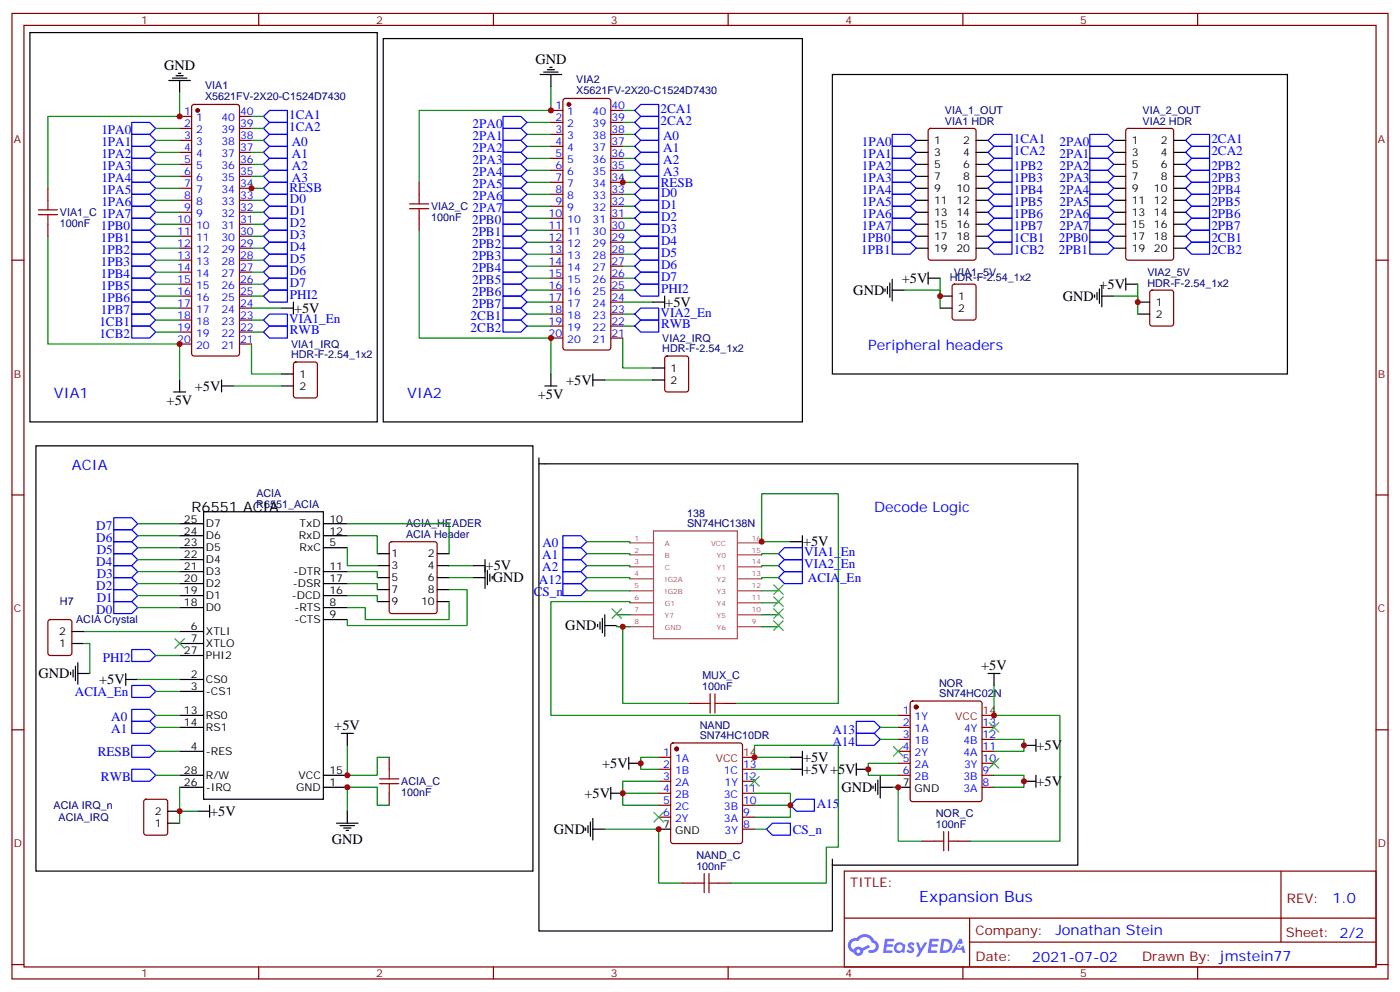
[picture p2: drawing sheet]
<svg xmlns="http://www.w3.org/2000/svg" width="412mm" height="292mm" viewBox="0 0 412 292" stroke-linecap="round" stroke-linejoin="round" font-family="sans-serif">
<g fill="none" stroke="#870000" stroke-width=".35">
<path d="M3.5 4h405.4v284.3h-405.4zM7.1 7.5h398.2v277.3h-398.2zM76.2 4v3.5M145.3 4v3.5M214.5 4v3.5M283.6 4v3.5M352.8 4v3.5M3.5 76.6h3.6M405.3 76.6h3.6M3.5 145.8h3.6M405.3 145.8h3.6M3.5 214.9h3.6"/>
<path d="M405.3 214.9h3.6M248.7 256.5h156.6v28.3h-156.6zM377.3 256.6v20.8M248.7 270.4h156.5M285.6 277.4h119.6M285.6 270.4v14.1M3.5 284.1h3.6M76.2 284.8v3.5M145.3 284.8v3.5M214.5 284.8v3.5M283.6 284.8v3.5M352.8 284.8v3.5"/>
<path d="M405.3 284.1h3.6"/>
</g>
<g fill="#5487ff">
<path d="M267.7 277.7a1.22 1.22 0 0 1 1.7 .3l-.4 .6a.47 .47 0 0 0-.3-.4 .47 .47 0 0 0-.5 .1l.1 .3a1.14 1.14 0 0 1 .8 1.7 1.14 1.14 0 0 1-1.9 0l-.2-.2 .5-.5 .7 .4a.29 .29 0 0 0 .3-.3 .29 .29 0 0 0-.2-.3 1.04 1.04 0 0 1-.6-1.7z"/>
<path d="M260.7 276.5h2.4l.3 .2-.2 .5h-1.8l-.1 .9h1.5l.3 .3-.3 .4h-1.6l-.2 1.1h1.7l.2 .4-.2 .3h-2.6z"/>
<path d="M273.8 276.5h2.4l.3 .2-.1 .5h-1.8l-.2 .9h1.6l.3 .3-.4 .4h-1.6l-.1 1.1h1.7l.2 .4-.2 .3h-2.6z"/>
<path d="M282.6 276.5h.7l.3 1.2-.6 .3a.69 .69 0 0 0-1 .3 .69 .69 0 0 0 .4 1 .69 .69 0 0 0 .9-.6l.5-.3 .6 2.2h-.8l-.2-.9h-1.8l-.5 .9h-.8z"/>
<path d="M269.8 277.6h.8l.6 1.8 1.1-1.8h.9l-2.6 4.1h-.8l.9-1.5z"/>
<path d="M277.4 276.5l-.6 4.1h1.3a2.11 2.11 0 0 0 2.5-2.1 2.11 2.11 0 0 0-2.5-2zM278.1 277.2a1.39 1.39 0 0 1 1.7 1.4 1.39 1.39 0 0 1-1.8 1.3h-.3z"/>
<path d="M263.7 278.1a1.54 1.54 0 0 0-.1 2.1 1.54 1.54 0 0 0 2.2 .2l.6 .2 .3-2.3-.2-.2-.4-.1a1.49 1.49 0 0 0-2.4 .1zM264 279.1a.94 .94 0 0 1 1.8 0 .94 .94 0 0 1-1.8 0z"/>
<path d="M250.4 276.8a2.18 2.18 0 0 0 1.1 3.8 1.44 1.44 0 0 0 1.6 .9 1.44 1.44 0 0 0 1.2-1.5l2-1-.5-.7-1.9 .9a1.47 1.47 0 0 0-2.4 .5 1.39 1.39 0 0 1-.7-2 1.39 1.39 0 0 1 2-.4 2.12 2.12 0 0 1 2.2-1.4 2.12 2.12 0 0 1 1.9 1.7 1.14 1.14 0 0 1 1.1 1.5 1.14 1.14 0 0 1-1.7 .7 .43 .43 0 0 0-.5 .3 .43 .43 0 0 0 .4 .5 1.98 1.98 0 0 0 2.5-1.2 1.98 1.98 0 0 0-1.2-2.5 3.1 3.1 0 0 0-5.3-.7l-.9 .1zM252.3 280.1a.55 .55 0 0 1 1.1 0 .55 .55 0 0 1-1.1 0z"/>
<circle cx="282.6" cy="278.6" r=".26"/>
</g>
<g fill="none" stroke="#870000" stroke-width=".35">
<path d="M52.9 34.3h3.5M52.9 37.8h3.5M56.7 31l.4-.2h12.7l.5 .2 .3 .5v72.6l-.3 .5-.5 .2h-12.7l-.4-.2-.3-.5v-72.6zM70.6 34.3h3.5M70.6 37.8h3.5M162.3 32.5h3.5M162.3 36.1h3.5M162.3 39.6h3.5M166 29.2l.5-.2h12.7l.5 .2 .2 .5v72.7l-.2 .5-.5 .2h-12.7l-.5-.3-.2-.4v-72.7zM179.9 32.5h3.5M179.9 36.1h3.5M179.9 39.6h3.5"/>
<path d="M273.6 38l.5-.2h12.7l.7 .4v37.7l-.4 .7h-13l-.6-.4-.1-37.7zM331.8 38l.5-.2h12.7l.7 .4v37.7l-.4 .7h-13l-.6-.4-.1-37.7zM14.1 55.5v3.5M52.9 41.3h3.5M52.9 44.9h3.5M52.9 48.4h3.5M52.9 51.9h3.5M52.9 55.5h3.5M52.9 59h3.5M70.6 41.3h3.5M70.6 44.9h3.5M70.6 48.4h3.5"/>
<path d="M70.6 51.9h3.5M70.6 55.5h3.5M70.6 59h3.5M123.5 53.7v3.5M162.3 43.1h3.5M162.3 46.6h3.5M162.3 50.2h3.5M162.3 53.7h3.5M162.3 57.2h3.5M179.9 43.1h3.5M179.9 46.6h3.5M179.9 50.2h3.5"/>
<path d="M179.9 53.7h3.5M179.9 57.2h3.5M14.1 66v3.6M52.9 62.5h3.5M52.9 66h3.5M52.9 69.6h3.5M52.9 73.1h3.5M52.9 76.6h3.5M70.6 62.5h3.5M70.6 66h3.5M70.6 69.6h3.5M70.6 73.1h3.5"/>
<path d="M70.6 76.6h3.5M123.5 64.3v3.5M162.3 60.7h3.5M162.3 64.3h3.5M162.3 67.8h3.5M162.3 71.3h3.5M162.3 74.9h3.5M162.3 78.4h3.5M179.9 60.7h3.5M179.9 64.3h3.5M179.9 67.8h3.5M179.9 71.3h3.5"/>
<path d="M179.9 74.9h3.5M179.9 78.4h3.5M52.9 80.2h3.5M52.9 83.7h3.5M52.9 87.2h3.5M52.9 90.7h3.5M52.9 94.3h3.5M52.9 97.8h3.5M70.6 80.2h3.5M70.6 83.7h3.5M70.6 87.2h3.5M70.6 90.7h3.5"/>
<path d="M70.6 94.3h3.5M70.6 97.8h3.5M162.3 81.9h3.5M162.3 85.4h3.5M162.3 89h3.5M162.3 92.5h3.5M162.3 96h3.5M162.3 99.6h3.5M179.9 81.9h3.5M179.9 85.4h3.5M179.9 89h3.5M179.9 92.5h3.5"/>
<path d="M179.9 96h3.5M179.9 99.6h3.5M280.7 83.9l.5-.2h5.6l.7 .4v9.5l-.4 .6-5.9 .1-.7-.5v-9.4zM338.9 85.6l.5-.2h5.6l.7 .5v9.4l-.4 .7h-5.9l-.7-.4v-9.5zM52.9 101.3h3.5M70.6 101.3h3.5M86.7 106.8l.4-.2h5.7l.6 .4 .1 9.5-.5 .6-5.9 .1-.6-.5-.1-9.4zM196 105.1l.5-.3h5.6l.7 .5v9.4l-.4 .7h-5.9l-.7-.4v-9.4zM114.9 159.7l.5-.2h12.7l.6 .5 .1 20-.5 .6-12.9 .1-.7-.5v-20zM14.3 182.7l.5-.2h5.7l.6 .4 .1 9.4-.5 .7h-5.9l-.6-.4-.1-9.4zM197.8 219l.5-.2h19.7l.5 .2 .2 .5v28.2l-.2 .5-.5 .2h-19.7l-.5-.2-.2-.5v-28.2zM202.8 207.2h3.6"/>
<path d="M213.4 207.2h3.6M264.6 210.7h3.5M264.6 214.2h3.5M264.6 217.7h3.5M268.3 206.7l.5-.3h19.8l.5 .3 .2 .5v28.2l-.3 .5-.4 .2h-19.8l-.5-.3-.2-.4v-28.2zM289.3 214.2h3.5M289.3 217.7h3.5M42.6 235.6l.4-.2h5.7l.6 .4 .1 9.5-.5 .6-5.9 .1-.6-.5-.1-9.4zM114.7 223v3.6M114.7 233.6v3.5M194 223h3.6M194 226.6h3.6"/>
<path d="M194 230.1h3.6M194 233.6h3.6M194 237.1h3.6M218.7 226.6h3.5M218.7 230.1h3.5M218.7 233.6h3.5M218.7 237.1h3.5M264.6 221.3h3.5M264.6 224.8h3.5M264.6 228.3h3.5M289.3 221.3h3.5M289.3 224.8h3.5"/>
<path d="M289.3 228.3h3.5M289.3 231.8h3.5M194 240.7h3.6M218.7 240.7h3.5M218.7 244.2h3.5M271.6 247.7h3.6M282.2 247.7h3.6M201.1 260.1h3.5M211.7 260.1h3.5"/>
</g>
<g fill="#870000" stroke="#870000" stroke-width=".35">
<circle cx="58.2" cy="32.5" r=".53"/>
<circle cx="167.6" cy="30.8" r=".53"/>
<circle cx="199.3" cy="220.6" r=".53"/>
<circle cx="269.9" cy="208.2" r=".53"/>
</g>
<g fill="none" stroke="#000" stroke-width=".35">
<path d="M8.8 9.6h102.3v114.6h-102.3zM112.9 11.4h123.5v112.8h-123.5zM161.9 19.8h.7M49.7 23.7h6.4M50.8 23h4.2M51.9 22.3h2.1M52.6 21.6h.7M52.9 23.7v3.5M159.1 21.9h6.4M160.2 21.2h4.2M161.2 20.5h2.1M162.3 21.9v3.6"/>
<path d="M245.2 21.9h134v88.2h-134zM269.9 41.3h3.5M269.9 44.9h3.5M269.9 48.4h3.5M269.9 51.9h3.5M269.9 55.5h3.5M269.9 59h3.5M287.5 41.3h3.5M287.5 44.9h3.5M287.5 48.4h3.5M287.5 51.9h3.5M287.5 55.5h3.5"/>
<path d="M287.5 59h3.5M328.1 41.3h3.5M328.1 44.9h3.5M328.1 48.4h3.5M328.1 51.9h3.5M328.1 55.5h3.5M328.1 59h3.5M345.7 41.3h3.5M345.7 44.9h3.5M345.7 48.4h3.5M345.7 51.9h3.5M345.7 55.5h3.5"/>
<path d="M345.7 59h3.5M269.9 62.5h3.5M269.9 66h3.5M269.9 69.6h3.5M269.9 73.1h3.5M287.5 62.5h3.5M287.5 66h3.5M287.5 69.6h3.5M287.5 73.1h3.5M328.1 62.5h3.5M328.1 66h3.5M328.1 69.6h3.5"/>
<path d="M328.1 73.1h3.5M345.7 62.5h3.5M345.7 66h3.5M345.7 69.6h3.5M345.7 73.1h3.5M82.9 90.7h3.5M86.4 89v3.5M192.3 89h3.5M195.8 87.2v3.5M260.7 85.1v.7M261.4 84.4v2.1M262.1 83.3v4.3"/>
<path d="M262.8 85.4h3.5M262.8 82.3v6.3M273.4 81.9h3.5M273.4 80.2v3.5M276.9 90.7h3.6M276.9 87.2h3.6M322.4 86.9v.7M323.1 86.1v2.2M323.8 85.1v4.2M324.6 87.2h3.5M324.6 84v6.4M331.6 83.7h3.5"/>
<path d="M331.6 81.9v3.5M335.1 89h3.6M335.1 92.5h3.6M51.2 115.4h3.5M52.9 111.9v3.5M65.3 113.7h3.5M65.3 111.9v3.5M82.9 110.1h3.5M82.9 113.7h3.5M160.5 113.7h3.5M162.3 110.1v3.6M174.6 111.9h3.6"/>
<path d="M174.6 110.1v3.6M192.3 111.9h3.5M192.3 108.4h3.5M10.6 131.3h146.4v125.2h-146.4zM158.7 136.6h158.8v118.2h-72.3M158.7 134.8v139.4h86.5v-21.2M52.9 154.2h7.1M52.9 157.8h7.1M60 150.7h35.2v84.7h-35.2zM95.2 154.2h7.1M95.2 157.8h7.1M232.8 159.5h3.6"/>
<path d="M236.4 157.8v3.5M52.9 161.3h7.1M52.9 178.9h7.1M52.9 168.3h7.1M52.9 175.4h7.1M52.9 171.9h7.1M52.9 164.8h7.1M95.2 161.3h7.1M95.2 178.9h7.1M95.2 168.3h7.1M95.2 175.4h7.1M95.2 171.9h7.1"/>
<path d="M111.1 163.1h3.6M111.1 166.6h3.6M111.1 170.1h3.6M111.1 173.6h3.6M111.1 177.2h3.6M128.8 163.1h3.5M128.8 166.6h3.5M128.8 170.1h3.5M128.8 173.6h3.5M128.8 177.2h3.5M139.3 166.6h3.6M139.3 170.1h3.6"/>
<path d="M142.9 164.8v8.5M143.6 168v4.2M144.3 169.1v2.1M145 169.8v.7M20.8 198v.7M21.2 186h3.5M21.2 189.5h3.5M21.5 197.3v2.1M22.2 196.2v4.2M22.9 198.3h3.6M22.9 195.2v6.3M37 198.3v3.6"/>
<path d="M52.9 186h7.1M52.9 189.5h7.1M52.9 193h7.1M95.2 182.5h7.1M176 183.9v.7M176.7 183.2v2.1M177.4 182.1v4.2M178.2 184.2h3.5M178.2 181v6.4M291 198.3h3.6M292.8 198.3v3.6M37 200.1h3.6"/>
<path d="M52.9 200.1h7.1M52.9 203.6h7.1M52.9 210.7h7.1M52.9 214.2h7.1M100.5 216h3.6M102.3 216v3.5M301.6 219.5h3.6M305.2 217.7v3.6M49.4 238.9h3.5M52.9 231.8h7.1M52.9 221.3h7.1M52.9 228.3h7.1"/>
<path d="M58.2 238.9h3.5M61.7 237.1v3.6M95.2 231.8h7.1M95.2 228.3h7.1M102.3 238.9v3.5M179.9 233.6h3.5M179.9 231.8v3.6M185.2 224.8h3.5M185.2 223v3.6M232.8 223h3.6M232.8 226.6h3.6M236.4 221.3v7"/>
<path d="M252.2 226.6h3.6M252.2 224.8v3.5M257.2 231.5v.7M257.9 230.8v2.1M258.6 229.7v4.3M259.3 231.8h3.5M259.3 228.7v6.3M264.6 231.8h3.5M301.6 230.1h3.6M305.2 228.3v3.5M49.4 242.4h3.5M99.1 242.4h6.4"/>
<path d="M100.2 243.1h4.2M101.2 243.8h2.2M102 244.5h.7M172.5 243.8v.7M173.2 243.1v2.2M173.9 242.1v4.2M174.6 241v6.4M174.6 244.2h3.6M194 244.2h3.6"/>
</g>
<g fill="none" stroke="#008700" stroke-width=".35">
<path d="M45.9 37.8h7M52.9 27.2v7.1h-38.8v21.2M74.1 37.8h3.5M74.1 34.3h3.5M155.2 39.6h7.1M155.2 36.1h7.1M162.3 25.5v7h-38.8v21.2M183.4 39.6h3.6M183.4 36.1h3.6M183.4 32.5h3.6M45.9 41.3h7M45.9 44.9h7"/>
<path d="M45.9 48.4h7M45.9 51.9h7M45.9 55.5h7M45.9 59h7M74.1 53.7v1.8h3.5M74.1 41.3h3.5M74.1 44.9h3.5M74.1 48.4h3.5M74.1 51.9h3.5M74.1 59h3.5M155.2 57.2h7.1M155.2 50.2h7.1"/>
<path d="M155.2 46.6h7.1M155.2 43.1h7.1M155.2 53.7h7.1M183.4 51.9v1.8h3.6M183.4 57.2h3.6M183.4 50.2h3.6M183.4 46.6h3.6M183.4 43.1h3.6M14.1 69.6v31.7h38.8v10.6M45.9 62.5h7M45.9 66h7M45.9 69.6h7"/>
<path d="M45.9 73.1h7M45.9 76.6h7M74.1 62.5h3.5M74.1 66h3.5M74.1 69.6h3.5M74.1 73.1h3.5M74.1 76.6h3.5M123.5 67.8v31.8h38.8v10.5M155.2 78.4h7.1M155.2 74.9h7.1M155.2 71.3h7.1M155.2 67.8h7.1"/>
<path d="M155.2 64.3h7.1M155.2 60.7h7.1M183.4 78.4h3.6M183.4 74.9h3.6M183.4 71.3h3.6M183.4 67.8h3.6M183.4 64.3h3.6M183.4 60.7h3.6M45.9 80.2h7M45.9 83.7h7M45.9 87.2h7M45.9 90.7h7"/>
<path d="M45.9 94.3h7M45.9 97.8h7M74.1 80.2h3.5M74.1 83.7h3.5M74.1 87.2h3.5M74.1 90.7h8.8M74.1 94.3h3.5M74.1 97.8h3.5M155.2 81.9h7.1M155.2 92.5h7.1M155.2 89h7.1M155.2 96h7.1"/>
<path d="M155.2 85.4h7.1M183.4 99.6v8.8h8.9M183.4 81.9h3.6M183.4 92.5h3.6M183.4 89h8.9M183.4 96h3.6M183.4 85.4h3.6M266.3 85.4h10.6v5.3M276.9 81.9v5.3M328.1 87.2h7v5.3M335.1 83.7v5.3M68.8 113.7h14.1"/>
<path d="M74.1 101.3v8.8h8.8M178.2 111.9h14.1M40.6 154.2h12.3M40.6 157.8h12.3M102.3 154.2h30v8.9M102.3 157.8h8.8v5.3M172.9 159.5h12.7v.4M224.4 159.5v-14.1h22.5v61.8h-29.9M232.8 159.5h-8.4v.4M40.6 161.3h12.3M40.6 164.8h12.3M40.6 168.3h12.3"/>
<path d="M40.6 171.9h12.3M40.6 175.4h12.3M40.6 178.9h12.3M102.3 161.3v5.3h8.8M102.3 168.3h8.8v1.8M102.3 171.9h8.8v1.7M102.3 175.4h8.8v1.8M132.3 177.2v5.3h-24.7v-3.6h-5.3M132.3 173.6h5.3v10.6h-35.3v-1.7M132.3 166.6h7M132.3 170.1h7M172.9 173.6v.4h12.7"/>
<path d="M172.9 170.1h12.7v.4M172.9 163.1h12.7v.3M172.9 166.6h12.7v.3M185.6 177.5v-.3h-23.3v33.5h102.3M229.3 173.6v.4h-4.9M229.3 177.2v.3h-4.9M229.3 163.1h-4.9v.3M229.3 166.6h-4.9v.3M229.3 170.1h-4.9v.4M24.7 189.5h1.8v8.8M24.7 186h28.2M45.9 193h7"/>
<path d="M181.7 184.2v.4h3.9M181.7 180.7v.3h3.9M183.4 184.6v22.6h19.4M229.3 180.7v.3h-4.9M229.3 184.2v.4h-4.9M40.6 200.1h12.3M45.9 203.6h7M45.9 210.7h7M45.9 214.2h7M102.3 219.5v8.8h8.8v-5.3h3.6M259.3 214.2h5.3M259.3 217.7h5.3"/>
<path d="M292.8 201.9v8.8h19.4v37h-26.4M292.8 217.7h8.8v3.6h-8.8M45.9 221.3h7M45.9 228.3h7M52.9 231.8v7.1M58.2 238.9h-5.3v3.5M114.7 237.1h-3.6v-5.3h-8.8v7.1M183.4 233.6v3.5h10.6M194 223h-5.3v3.6h5.3M194 230.1h-10.6v3.5h10.6M222.2 233.6h10.6v3.5h-10.6M222.2 226.6h10.6"/>
<path d="M232.8 223h-10.6v-3.5h24.7v30h-3.5v10.6h-28.2M232.8 237.1v3.6h-10.6M262.8 231.8h1.8v15.9h7M264.6 224.8h-8.8v3.5h8.8M292.8 228.3h8.8v3.5h-8.8M178.2 244.2h15.8v15.9h7.1M222.2 244.2h3.6"/>
</g>
<g fill="none" stroke="#a10000" stroke-width=".35">
<path d="M14.1 59v2.8M123.5 57.2v2.8M11.3 61.8h5.6M11.3 63.2h5.6M14.1 63.2v2.8M120.6 60h5.7M120.6 61.5h5.7M123.5 61.5v2.8M206.4 207.2h2.8M209.2 204.3v5.7M210.6 207.2h2.8M210.6 204.3v5.7"/>
<path d="M111.8 229.4h5.7M111.8 230.8h5.7M114.7 226.6v2.8M114.7 230.8v2.8M207.4 257.2v5.7M208.8 257.2v5.7M275.2 247.7h2.8M278 244.9v5.6M279.4 247.7h2.8M279.4 244.9v5.6M204.6 260.1h2.8M208.8 260.1h2.9"/>
</g>
<g fill="none" stroke="#00f" stroke-width=".35">
<path d="M38.8 36.1h5.3l1.8 1.7-1.8 1.8h-5.3zM38.8 39.6h5.3l1.8 1.7-1.8 1.8h-5.3zM77.6 34.3l1.8-1.8h5.3v3.6h-5.3zM77.6 37.8l1.8-1.7h5.3v3.5h-5.3zM79.4 39.6h5.3v3.5h-5.3l-1.8-1.8zM148.2 37.8h5.3l1.7 1.8-1.7 1.7h-5.3zM148.2 34.3h5.3l1.7 1.8-1.7 1.7h-5.3zM188.7 37.8h5.3v3.5h-5.3l-1.7-1.7zM188.7 34.3h5.3v3.5h-5.3l-1.7-1.7zM188.7 30.8h5.3v3.5h-5.3l-1.7-1.8zM262.8 39.6h5.3l1.8 1.7-1.8 1.8h-5.3zM321 39.6h5.3l1.8 1.7-1.8 1.8h-5.3z"/>
<path d="M38.8 43.1h5.3l1.8 1.8-1.8 1.7h-5.3zM38.8 46.6h5.3l1.8 1.8-1.8 1.8h-5.3zM38.8 50.2h5.3l1.8 1.7-1.8 1.8h-5.3zM38.8 53.7h5.3l1.8 1.8-1.8 1.7h-5.3zM38.8 57.2h5.3l1.8 1.8-1.8 1.7h-5.3zM77.6 55.5l1.8-1.8h5.3v3.5h-5.3zM77.6 59l1.8-1.8h5.3v3.5h-5.3zM79.4 43.1h5.3v3.5h-5.3l-1.8-1.7zM79.4 46.6h5.3v3.6h-5.3l-1.8-1.8zM79.4 50.2h5.3v3.5h-5.3l-1.8-1.8zM148.2 59h5.3l1.7 1.7-1.7 1.8h-5.3zM148.2 55.5h5.3l1.7 1.7-1.7 1.8h-5.3z"/>
<path d="M148.2 51.9h5.3l1.7 1.8-1.7 1.8h-5.3zM148.2 48.4h5.3l1.7 1.8-1.7 1.7h-5.3zM148.2 44.9h5.3l1.7 1.7-1.7 1.8h-5.3zM148.2 41.3h5.3l1.7 1.8-1.7 1.8h-5.3zM187 57.2l1.7-1.7h5.3v3.5h-5.3zM187 53.7l1.7-1.8h5.3v3.6h-5.3zM188.7 48.4h5.3v3.5h-5.3l-1.7-1.7zM188.7 44.9h5.3v3.5h-5.3l-1.7-1.8zM188.7 41.3h5.3v3.6h-5.3l-1.7-1.8zM262.8 57.2h5.3l1.8 1.8-1.8 1.7h-5.3zM262.8 53.7h5.3l1.8 1.8-1.8 1.7h-5.3zM262.8 50.2h5.3l1.8 1.7-1.8 1.8h-5.3z"/>
<path d="M262.8 46.6h5.3l1.8 1.8-1.8 1.8h-5.3zM262.8 43.1h5.3l1.8 1.8-1.8 1.7h-5.3zM291 59l1.8-1.8h5.3v3.5h-5.3zM291 51.9l1.8-1.7h5.3v3.5h-5.3zM291 44.9l1.8-1.8h5.3v3.5h-5.3zM291 41.3l1.8-1.7h5.3v3.5h-5.3zM292.8 53.7h5.3v3.5h-5.3l-1.8-1.7zM292.8 46.6h5.3v3.6h-5.3l-1.8-1.8zM321 43.1h5.3l1.8 1.8-1.8 1.7h-5.3zM321 46.6h5.3l1.8 1.8-1.8 1.8h-5.3zM321 50.2h5.3l1.8 1.7-1.8 1.8h-5.3zM321 53.7h5.3l1.8 1.8-1.8 1.7h-5.3z"/>
<path d="M321 57.2h5.3l1.8 1.8-1.8 1.7h-5.3zM349.2 48.4l1.8-1.8h5.3v3.6h-5.3zM349.2 55.5l1.8-1.8h5.3v3.5h-5.3zM349.2 44.9l1.8-1.8h5.3v3.5h-5.3zM349.2 41.3l1.8-1.7h5.3v3.5h-5.3zM351 50.2h5.3v3.5h-5.3l-1.8-1.8zM351 57.2h5.3v3.5h-5.3l-1.8-1.7zM38.8 60.7h5.3l1.8 1.8-1.8 1.8h-5.3zM38.8 64.3h5.3l1.8 1.7-1.8 1.8h-5.3zM38.8 67.8h5.3l1.8 1.8-1.8 1.7h-5.3zM38.8 71.3h5.3l1.8 1.8-1.8 1.8h-5.3zM38.8 74.9h5.3l1.8 1.7-1.8 1.8h-5.3z"/>
<path d="M38.8 78.4h5.3l1.8 1.8-1.8 1.7h-5.3zM77.6 62.5l1.8-1.8h5.3v3.6h-5.3zM77.6 66l1.8-1.7h5.3v3.5h-5.3zM77.6 69.6l1.8-1.8h5.3v3.5h-5.3zM77.6 73.1l1.8-1.8h5.3v3.6h-5.3zM77.6 76.6l1.8-1.7h5.3v3.5h-5.3zM148.2 76.6h5.3l1.7 1.8-1.7 1.8h-5.3zM148.2 73.1h5.3l1.7 1.8-1.7 1.7h-5.3zM148.2 69.6h5.3l1.7 1.7-1.7 1.8h-5.3zM148.2 66h5.3l1.7 1.8-1.7 1.8h-5.3zM148.2 62.5h5.3l1.7 1.8-1.7 1.7h-5.3zM187 78.4l1.7-1.8h5.3v3.6h-5.3z"/>
<path d="M187 74.9l1.7-1.8h5.3v3.5h-5.3zM187 71.3l1.7-1.7h5.3v3.5h-5.3zM187 67.8l1.7-1.8h5.3v3.6h-5.3zM187 60.7l1.7-1.7h5.3v3.5h-5.3zM188.7 62.5h5.3v3.5h-5.3l-1.7-1.7zM262.8 71.3h5.3l1.8 1.8-1.8 1.8h-5.3zM262.8 67.8h5.3l1.8 1.8-1.8 1.7h-5.3zM262.8 64.3h5.3l1.8 1.7-1.8 1.8h-5.3zM262.8 60.7h5.3l1.8 1.8-1.8 1.8h-5.3zM291 69.6l1.8-1.8h5.3v3.5h-5.3zM292.8 71.3h5.3v3.6h-5.3l-1.8-1.8zM292.8 64.3h5.3v3.5h-5.3l-1.8-1.8z"/>
<path d="M292.8 60.7h5.3v3.6h-5.3l-1.8-1.8zM321 60.7h5.3l1.8 1.8-1.8 1.8h-5.3zM321 64.3h5.3l1.8 1.7-1.8 1.8h-5.3zM321 67.8h5.3l1.8 1.8-1.8 1.7h-5.3zM321 71.3h5.3l1.8 1.8-1.8 1.8h-5.3zM349.2 62.5l1.8-1.8h5.3v3.6h-5.3zM349.2 66l1.8-1.7h5.3v3.5h-5.3zM349.2 73.1l1.8-1.8h5.3v3.6h-5.3zM351 67.8h5.3v3.5h-5.3l-1.8-1.7zM38.8 81.9h5.3l1.8 1.8-1.8 1.7h-5.3zM38.8 85.4h5.3l1.8 1.8-1.8 1.8h-5.3zM38.8 89h5.3l1.8 1.7-1.8 1.8h-5.3z"/>
<path d="M38.8 92.5h5.3l1.8 1.8-1.8 1.7h-5.3zM38.8 96h5.3l1.8 1.8-1.8 1.8h-5.3zM77.6 87.2l1.8-1.8h5.3v3.6h-5.3zM77.6 94.3l1.8-1.8h5.3v3.5h-5.3zM77.6 80.2l1.8-1.8h5.3v3.5h-5.3zM77.6 83.7l1.8-1.8h5.3v3.5h-5.3zM79.4 96h5.3v3.6h-5.3l-1.8-1.8zM148.2 94.3h5.3l1.7 1.7-1.7 1.8h-5.3zM148.2 90.7h5.3l1.7 1.8-1.7 1.8h-5.3zM148.2 87.2h5.3l1.7 1.8-1.7 1.7h-5.3zM148.2 83.7h5.3l1.7 1.7-1.7 1.8h-5.3zM148.2 80.2h5.3l1.7 1.7-1.7 1.8h-5.3z"/>
<path d="M187 81.9l1.7-1.7h5.3v3.5h-5.3zM187 92.5l1.7-1.8h5.3v3.6h-5.3zM187 96l1.7-1.7h5.3v3.5h-5.3zM187 85.4l1.7-1.7h5.3v3.5h-5.3zM33.5 152.5h5.3l1.8 1.7-1.8 1.8h-5.3zM33.5 156h5.3l1.8 1.8-1.8 1.7h-5.3zM33.5 159.5h5.3l1.8 1.8-1.8 1.8h-5.3zM165.8 157.8h5.3l1.8 1.7-1.8 1.8h-5.3zM33.5 163.1h5.3l1.8 1.7-1.8 1.8h-5.3zM33.5 166.6h5.3l1.8 1.7-1.8 1.8h-5.3zM33.5 170.1h5.3l1.8 1.8-1.8 1.7h-5.3zM33.5 173.6h5.3l1.8 1.8-1.8 1.8h-5.3z"/>
<path d="M33.5 177.2h5.3l1.8 1.7-1.8 1.8h-5.3zM165.8 171.9h5.3l1.8 1.7-1.8 1.8h-5.3zM165.8 168.3h5.3l1.8 1.8-1.8 1.8h-5.3zM165.8 161.3h5.3l1.8 1.8-1.8 1.7h-5.3zM165.8 164.8h5.3l1.8 1.8-1.8 1.7h-5.3zM229.3 170.1l1.8-1.8h5.3v3.6h-5.3zM229.3 166.6l1.8-1.8h5.3v3.5h-5.3zM229.3 163.1l1.8-1.8h5.3v3.5h-5.3zM38.8 191.3h5.3l1.8 1.7-1.8 1.8h-5.3zM38.8 201.9h5.3l1.8 1.7-1.8 1.8h-5.3zM38.8 208.9h5.3l1.8 1.8-1.8 1.7h-5.3zM38.8 212.4h5.3l1.8 1.8-1.8 1.8h-5.3z"/>
<path d="M38.8 219.5h5.3l1.8 1.8-1.8 1.7h-5.3zM252.2 212.4h5.3l1.8 1.8-1.8 1.8h-5.3zM252.2 216h5.3l1.8 1.7-1.8 1.8h-5.3zM38.8 226.6h5.3l1.8 1.7-1.8 1.8h-5.3zM232.8 237.1l1.8-1.7h5.3v3.5h-5.3zM225.8 244.2l1.7-1.8h5.3v3.6h-5.3z"/>
</g>
<g fill="none" stroke="#3c3" stroke-width=".35">
<path d="M180.3 179.3l2.8 2.8M183.1 179.3l-2.8 2.8M227.9 172.2l2.8 2.8M227.9 175.8l2.8 2.8M227.9 179.3l2.8 2.8M230.7 172.2l-2.8 2.8M230.7 175.8l-2.8 2.8M230.7 179.3l-2.8 2.8M51.5 188.1l2.8 2.8M54.3 188.1l-2.8 2.8M227.9 182.8l2.8 2.8M230.7 182.8l-2.8 2.8"/>
<path d="M263.2 219.9l2.8 2.8M266 219.9l-2.8 2.8M291.4 212.8l2.8 2.8M294.2 212.8l-2.8 2.8M192.6 239.3l2.8 2.8M195.4 239.3l-2.8 2.8M220.8 228.7l2.9 2.8M223.7 228.7l-2.9 2.8M291.4 223.4l2.8 2.8M294.2 223.4l-2.8 2.8"/>
</g>
<g fill="none" stroke="#a64a4a" stroke-width=".35">
<path d="M185.6 159.9h6.9M192.5 156.4h24.7v31.7h-24.7zM217.4 159.9h7M185.6 163.4h6.9M185.6 166.9h6.9M185.6 170.5h6.9M185.6 174h6.9M185.6 177.5h6.9M217.4 163.4h7M217.4 166.9h7M217.4 170.5h7M217.4 174h7"/>
<path d="M217.4 177.5h7M185.6 181h6.9M185.6 184.6h6.9M217.4 181h7M217.4 184.6h7"/>
</g>
<path d="M289.3 210.7h3.5M218.7 223h3.5" fill="none" stroke="#f00" stroke-width=".35"/>
<g fill="#c00">
<circle cx="52.9" cy="34.3" r=".88"/>
<circle cx="52.9" cy="101.3" r=".88"/>
<circle cx="74.1" cy="55.5" r=".88"/>
<circle cx="183.4" cy="53.7" r=".88"/>
<circle cx="162.3" cy="99.6" r=".88"/>
<circle cx="162.3" cy="32.5" r=".88"/>
<circle cx="102.3" cy="231.8" r=".88"/>
<circle cx="102.3" cy="228.3" r=".88"/>
<circle cx="224.4" cy="159.5" r=".88"/>
<circle cx="183.4" cy="184.6" r=".88"/>
<circle cx="222.3" cy="223" r=".88"/>
<circle cx="194" cy="244.2" r=".88"/>
<circle cx="188.7" cy="224.8" r=".88"/>
<circle cx="232.8" cy="237.1" r=".88"/>
<circle cx="183.4" cy="233.6" r=".88"/>
<circle cx="264.6" cy="231.8" r=".88"/>
<circle cx="292.8" cy="210.7" r=".88"/>
<circle cx="301.6" cy="219.5" r=".88"/>
<circle cx="301.6" cy="230.1" r=".88"/>
<circle cx="255.8" cy="226.6" r=".88"/>
<circle cx="276.9" cy="87.2" r=".88"/>
<circle cx="335.1" cy="89" r=".88"/>
<circle cx="52.9" cy="238.9" r=".88"/>
</g>
<text font-size="4.6" fill="#00f" x="270.8" y="265.6">Expansion Bus</text>
<g font-size="4.2">
<text x="48.3" y="20.5">GND</text>
<text x="157.7" y="18.8">GND</text>
<text x="265.7" y="83.4">+5V</text>
<text x="251.4" y="86.9">GND</text>
<text x="313.1" y="88.6">GND</text>
<text x="323.9" y="85.1">+5V</text>
<text x="86.6" y="92.1">+5V</text>
<text x="196" y="90.4">+5V</text>
<text x="166.8" y="113.3">+5V</text>
<text x="49.1" y="119.3">+5V</text>
<text x="57.4" y="115.1">+5V</text>
<text x="158.4" y="117.5">+5V</text>
<text x="56.4" y="150.7">R6551 ACIA</text>
<text x="236.5" y="160.9">+5V</text>
<text x="143.1" y="168">+5V</text>
<text x="145.2" y="171.5">GND</text>
<text x="166.5" y="185.6">GND</text>
<text x="289" y="197.2">+5V</text>
<text x="11.3" y="199.7">GND</text>
<text x="29.2" y="201.5">+5V</text>
<text x="98.5" y="214.9">+5V</text>
<text x="305.3" y="220.9">+5V</text>
<text x="177.4" y="226.2">+5V</text>
<text x="236.5" y="224.4">+5V</text>
<text x="236.5" y="228">+5V+5V</text>
<text x="247.8" y="233.3">GND</text>
<text x="305.3" y="231.5">+5V</text>
<text x="172.2" y="235">+5V</text>
<text x="61.9" y="240.3">+5V</text>
<text x="163.2" y="245.6">GND</text>
<text x="97.7" y="248.4">GND</text>
</g>
<g font-size="4.2" fill="#00f">
<text x="255.8" y="103.1">Peripheral headers</text>
<text x="15.9" y="117.2">VIA1</text>
<text x="119.9" y="117.2">VIA2</text>
<text x="21.2" y="138.4">ACIA</text>
<text x="257.5" y="150.7">Decode Logic</text>
<text x="392.5" y="265.8">1.0</text>
<text x="310.9" y="275.4">Jonathan Stein</text>
<text x="304" y="283.2">2021-07-02</text>
</g>
<g font-size="3.9" fill="#00f">
<text x="85.2" y="35">1CA1</text>
<text x="194.6" y="33.2">2CA1</text>
<text x="29.9" y="39.6">1PA0</text>
<text x="85.2" y="38.5">1CA2</text>
<text x="139.2" y="41.3">2PA1</text>
<text x="139.2" y="37.8">2PA0</text>
<text x="194.6" y="36.8">2CA2</text>
<text x="195.3" y="41.2">A0</text>
<text x="29.9" y="43.1">1PA1</text>
<text x="29.9" y="46.6">1PA2</text>
<text x="86" y="42.9">A0</text>
<text x="86" y="46.5">A1</text>
<text x="139.2" y="44.9">2PA2</text>
<text x="195.3" y="44.7">A1</text>
<text x="253.9" y="46.6">1PA1</text>
<text x="253.9" y="43.1">1PA0</text>
<text x="298.6" y="45.6">1CA2</text>
<text x="298.6" y="42.1">1CA1</text>
<text x="312.1" y="43.1">2PA0</text>
<text x="312.1" y="46.6">2PA1</text>
<text x="356.8" y="45.6">2CA2</text>
<text x="356.8" y="42.1">2CA1</text>
<text x="29.9" y="50.2">1PA3</text>
<text x="29.9" y="53.7">1PA4</text>
<text x="86" y="50">A2</text>
<text x="86" y="53.5">A3</text>
<text x="139.2" y="51.9">2PA4</text>
<text x="139.2" y="48.4">2PA3</text>
<text x="195.3" y="51.8">A3</text>
<text x="195.3" y="48.2">A2</text>
<text x="253.9" y="53.7">1PA3</text>
<text x="253.9" y="50.2">1PA2</text>
<text x="298.6" y="50.2">1PB2</text>
<text x="298.6" y="53.7">1PB3</text>
<text x="312.1" y="50.2">2PA2</text>
<text x="312.1" y="53.7">2PA3</text>
<text x="356.8" y="50.2">2PB2</text>
<text x="356.8" y="53.7">2PB3</text>
<text x="29.9" y="57.2">1PA5</text>
<text x="85.3" y="56.7">RESB</text>
<text x="85.4" y="59.7">D0</text>
<text x="139.2" y="59">2PA6</text>
<text x="139.2" y="55.5">2PA5</text>
<text x="194.6" y="54.9">RESB</text>
<text x="194.7" y="57.9">D0</text>
<text x="253.9" y="57.2">1PA4</text>
<text x="298.6" y="57.2">1PB4</text>
<text x="312.1" y="57.2">2PA4</text>
<text x="356.8" y="57.2">2PB4</text>
<text x="29.9" y="60.7">1PA6</text>
<text x="29.9" y="64.3">1PA7</text>
<text x="85.4" y="63.2">D1</text>
<text x="139.2" y="62.5">2PA7</text>
<text x="194.7" y="65">D2</text>
<text x="194.7" y="61.5">D1</text>
<text x="253.9" y="64.3">1PA6</text>
<text x="253.9" y="60.7">1PA5</text>
<text x="298.6" y="64.3">1PB6</text>
<text x="298.6" y="60.7">1PB5</text>
<text x="312.1" y="60.7">2PA5</text>
<text x="312.1" y="64.3">2PA6</text>
<text x="356.8" y="60.7">2PB5</text>
<text x="356.8" y="64.3">2PB6</text>
<text x="29.7" y="67.8">1PB0</text>
<text x="29.7" y="71.3">1PB1</text>
<text x="85.4" y="66.7">D2</text>
<text x="85.4" y="70.3">D3</text>
<text x="139.1" y="69.6">2PB1</text>
<text x="139.1" y="66">2PB0</text>
<text x="194.7" y="68.5">D3</text>
<text x="253.7" y="71.3">1PB0</text>
<text x="253.9" y="67.8">1PA7</text>
<text x="298.6" y="71.3">1CB1</text>
<text x="298.6" y="67.8">1PB7</text>
<text x="311.9" y="71.3">2PB0</text>
<text x="312.1" y="67.8">2PA7</text>
<text x="356.8" y="67.8">2PB7</text>
<text x="356.8" y="71.3">2CB1</text>
<text x="29.7" y="74.9">1PB2</text>
<text x="85.4" y="73.8">D4</text>
<text x="85.4" y="77.3">D5</text>
<text x="139.1" y="76.6">2PB3</text>
<text x="139.1" y="73.1">2PB2</text>
<text x="194.7" y="75.6">D5</text>
<text x="194.7" y="72">D4</text>
<text x="253.7" y="74.9">1PB1</text>
<text x="298.6" y="74.9">1CB2</text>
<text x="311.9" y="74.9">2PB1</text>
<text x="356.8" y="74.9">2CB2</text>
<text x="29.7" y="78.4">1PB3</text>
<text x="29.7" y="81.9">1PB4</text>
<text x="85.4" y="80.9">D6</text>
<text x="139.1" y="83.7">2PB5</text>
<text x="139.1" y="80.2">2PB4</text>
<text x="194.7" y="82.6">D7</text>
<text x="194.7" y="79.1">D6</text>
<text x="29.7" y="85.4">1PB5</text>
<text x="29.7" y="89">1PB6</text>
<text x="85.4" y="87.9">PHI2</text>
<text x="85.4" y="84.4">D7</text>
<text x="139.1" y="87.2">2PB6</text>
<text x="194.7" y="86.2">PHI2</text>
<text x="29.7" y="92.5">1PB7</text>
<text x="85.2" y="95">VIA1_En</text>
<text x="138.6" y="94.3">2CB1</text>
<text x="139.1" y="90.7">2PB7</text>
<text x="194.6" y="93.2">VIA2_En</text>
<text x="29.3" y="96">1CB1</text>
<text x="29.3" y="99.6">1CB2</text>
<text x="85.4" y="98.5">RWB</text>
<text x="138.6" y="97.8">2CB2</text>
<text x="194.7" y="96.7">RWB</text>
<text x="28.3" y="156">D7</text>
<text x="28.3" y="159.6">D6</text>
<text x="159.8" y="161.1">A0</text>
<text x="28.3" y="166.6">D4</text>
<text x="28.5" y="163.1">D5</text>
<text x="159.8" y="164.6">A1</text>
<text x="236.9" y="167.3">VIA2_En</text>
<text x="236.9" y="163.8">VIA1_En</text>
<text x="28.3" y="173.7">D2</text>
<text x="28.5" y="170.2">D3</text>
<text x="158.8" y="172">A12</text>
<text x="159.8" y="168.2">A2</text>
<text x="238" y="171.4">ACIA_En</text>
<text x="28.5" y="177.2">D1</text>
<text x="157.3" y="175.4">CS_n</text>
<text x="28.3" y="180.7">D0</text>
<text x="30.3" y="194.8">PHI2</text>
<text x="22.1" y="204.9">ACIA_En</text>
<text x="32.8" y="215.8">A1</text>
<text x="32.8" y="212.3">A0</text>
<text x="245.2" y="216.1">A13</text>
<text x="245.2" y="219.6">A14</text>
<text x="28.8" y="222.5">RESB</text>
<text x="29.7" y="230.1">RWB</text>
<text x="240.6" y="237.9">A15</text>
<text x="233.5" y="245.5">CS_n</text>
</g>
<g font-size="3.9" fill="#800">
<text x="250.5" y="261.1">TITLE:</text>
<text x="379.1" y="265.8">REV:</text>
<text x="287.4" y="275.3">Company:</text>
<text x="378.7" y="275.9">Sheet: 2/2</text>
<text x="287.4" y="283">Date:</text>
<text x="336.4" y="283.1">Drawn By: jmstein77</text>
</g>
<g font-size="3.2" fill="#800">
<text x="41.6" y="6.9">1</text>
<text x="110.8" y="6.9">2</text>
<text x="179.9" y="6.9">3</text>
<text x="249.1" y="6.9">4</text>
<text x="318.2" y="6.9">5</text>
<text x="4.1" y="42.1">A</text>
<text x="405.9" y="42.1">A</text>
<text x="4.1" y="111.2">B</text>
<text x="405.9" y="111.2">B</text>
<text x="4.1" y="180.3">C</text>
<text x="405.9" y="180.3">C</text>
<text x="4.1" y="249.5">D</text>
<text x="405.9" y="249.5">D</text>
<text x="41.6" y="287.8">1</text>
<text x="110.8" y="287.8">2</text>
<text x="179.9" y="287.8">3</text>
<text x="249.1" y="287.8">4</text>
<text x="318.2" y="287.8">5</text>
</g>
<g font-size="3.2" fill="#000080">
<text x="60.4" y="29.5">X5621FV-2X20-C1524D7430</text>
<text x="60.4" y="26.4">VIA1</text>
<text x="169.8" y="27.8">X5621FV-2X20-C1524D7430</text>
<text x="169.8" y="24.6">VIA2</text>
<text x="278.4" y="33.5">VIA_1_OUT</text>
<text x="336.6" y="33.5">VIA_2_OUT</text>
<text x="278.4" y="36.8">VIA1 HDR</text>
<text x="336.6" y="36.8">VIA2 HDR</text>
<text x="17.6" y="63.7">VIA1_C</text>
<text x="127" y="65.1">100nF</text>
<text x="127" y="61.9">VIA2_C</text>
<text x="17.6" y="66.8">100nF</text>
<text x="279.8" y="82.6">HDR-F-2.54_1x2</text>
<text x="281" y="81.2">VIA1_5V</text>
<text x="338" y="81.2">VIA2_5V</text>
<text x="338" y="84.4">HDR-F-2.54_1x2</text>
<text x="195.1" y="100.6">VIA2_IRQ</text>
<text x="85.7" y="105.6">HDR-F-2.54_1x2</text>
<text x="85.7" y="102.4">VIA1_IRQ</text>
<text x="195.1" y="103.8">HDR-F-2.54_1x2</text>
<text x="75.5" y="149.5">R6551_ACIA</text>
<text x="75.5" y="146.3">ACIA</text>
<text x="119.6" y="155.3">ACIA_HEADER</text>
<text x="202.4" y="155.3">SN74HC138N</text>
<text x="202.4" y="152.1">138</text>
<text x="119.6" y="158.5">ACIA Header</text>
<text x="17.7" y="178.2">H7</text>
<text x="22.4" y="183.6">ACIA Crystal</text>
<text x="206.9" y="203.3">100nF</text>
<text x="206.9" y="200.1">MUX_C</text>
<text x="276.7" y="202.3">NOR</text>
<text x="276.7" y="205.4">SN74HC02N</text>
<text x="206.1" y="214.6">NAND</text>
<text x="206.1" y="217.7">SN74HC10DR</text>
<text x="118.2" y="231.2">ACIA_C</text>
<text x="15.8" y="238.2">ACIA IRQ_n</text>
<text x="118.2" y="234.4">100nF</text>
<text x="17.2" y="241.8">ACIA_IRQ</text>
<text x="275.7" y="243.8">100nF</text>
<text x="275.7" y="240.7">NOR_C</text>
<text x="205.1" y="256.2">100nF</text>
<text x="205.1" y="253">NAND_C</text>
</g>
<g font-size="3.2" fill="#00f">
<text x="54.3" y="33.9">1</text>
<text x="57.7" y="35.7">1</text>
<text x="65.2" y="35.7">40</text>
<text x="70.7" y="33.9">40</text>
<text x="163.6" y="32.2">1</text>
<text x="163.6" y="35.7">2</text>
<text x="167.1" y="33.9">1</text>
<text x="174.6" y="33.9">40</text>
<text x="180.1" y="35.7">39</text>
<text x="180.1" y="32.2">40</text>
<text x="54.3" y="37.5">2</text>
<text x="54.3" y="41">3</text>
<text x="57.7" y="39.2">2</text>
<text x="65.2" y="39.2">39</text>
<text x="70.7" y="41">38</text>
<text x="70.7" y="37.5">39</text>
<text x="163.6" y="39.2">3</text>
<text x="167.1" y="37.5">2</text>
<text x="167.1" y="41">3</text>
<text x="174.6" y="41">38</text>
<text x="174.6" y="37.5">39</text>
<text x="180.1" y="39.2">38</text>
<text x="54.3" y="44.5">4</text>
<text x="57.7" y="42.8">3</text>
<text x="57.7" y="46.3">4</text>
<text x="65.2" y="46.3">37</text>
<text x="65.2" y="42.8">38</text>
<text x="70.7" y="44.5">37</text>
<text x="163.6" y="42.8">4</text>
<text x="163.6" y="46.3">5</text>
<text x="167.1" y="44.5">4</text>
<text x="174.6" y="44.5">37</text>
<text x="180.1" y="46.3">36</text>
<text x="180.1" y="42.8">37</text>
<text x="54.3" y="48">5</text>
<text x="54.3" y="51.6">6</text>
<text x="57.7" y="49.8">5</text>
<text x="57.7" y="53.3">6</text>
<text x="65.2" y="53.3">35</text>
<text x="65.2" y="49.8">36</text>
<text x="70.7" y="51.6">35</text>
<text x="70.7" y="48">36</text>
<text x="163.6" y="49.8">6</text>
<text x="163.6" y="53.3">7</text>
<text x="167.1" y="48">5</text>
<text x="167.1" y="51.6">6</text>
<text x="174.6" y="51.6">35</text>
<text x="174.6" y="48">36</text>
<text x="180.1" y="53.3">34</text>
<text x="180.1" y="49.8">35</text>
<text x="54.3" y="55.1">7</text>
<text x="54.3" y="58.6">8</text>
<text x="57.7" y="56.9">7</text>
<text x="65.2" y="56.9">34</text>
<text x="70.7" y="58.6">33</text>
<text x="70.7" y="55.1">34</text>
<text x="163.6" y="56.9">8</text>
<text x="167.1" y="55.1">7</text>
<text x="167.1" y="58.6">8</text>
<text x="174.6" y="58.6">33</text>
<text x="174.6" y="55.1">34</text>
<text x="180.1" y="56.9">33</text>
<text x="52.2" y="65.7">10</text>
<text x="54.3" y="62.2">9</text>
<text x="57.7" y="60.4">8</text>
<text x="57.7" y="63.9">9</text>
<text x="65.2" y="63.9">32</text>
<text x="65.2" y="60.4">33</text>
<text x="70.7" y="65.7">31</text>
<text x="70.7" y="62.2">32</text>
<text x="161.6" y="63.9">10</text>
<text x="163.6" y="60.4">9</text>
<text x="167.1" y="62.2">9</text>
<text x="167.1" y="65.7">10</text>
<text x="174.6" y="65.7">31</text>
<text x="174.6" y="62.2">32</text>
<text x="180.1" y="63.9">31</text>
<text x="180.1" y="60.4">32</text>
<text x="52.2" y="69.2">11</text>
<text x="57.7" y="67.5">10</text>
<text x="57.7" y="71">11</text>
<text x="65.2" y="71">30</text>
<text x="65.2" y="67.5">31</text>
<text x="70.7" y="69.2">30</text>
<text x="161.6" y="67.5">11</text>
<text x="161.6" y="71">12</text>
<text x="167.1" y="69.2">11</text>
<text x="174.6" y="69.2">30</text>
<text x="180.1" y="71">29</text>
<text x="180.1" y="67.5">30</text>
<text x="52.2" y="72.7">12</text>
<text x="52.2" y="76.3">13</text>
<text x="57.7" y="74.5">12</text>
<text x="65.2" y="74.5">29</text>
<text x="70.7" y="76.3">28</text>
<text x="70.7" y="72.7">29</text>
<text x="161.6" y="74.5">13</text>
<text x="167.1" y="72.7">12</text>
<text x="167.1" y="76.3">13</text>
<text x="174.6" y="76.3">28</text>
<text x="174.6" y="72.7">29</text>
<text x="180.1" y="74.5">28</text>
<text x="52.2" y="79.8">14</text>
<text x="52.2" y="83.3">15</text>
<text x="57.7" y="78">13</text>
<text x="57.7" y="81.6">14</text>
<text x="65.2" y="81.6">27</text>
<text x="65.2" y="78">28</text>
<text x="70.7" y="83.3">26</text>
<text x="70.7" y="79.8">27</text>
<text x="161.6" y="78">14</text>
<text x="161.6" y="81.6">15</text>
<text x="167.1" y="79.8">14</text>
<text x="167.1" y="83.3">15</text>
<text x="174.6" y="83.3">26</text>
<text x="174.6" y="79.8">27</text>
<text x="180.1" y="81.6">26</text>
<text x="180.1" y="78">27</text>
<text x="52.2" y="86.9">16</text>
<text x="57.7" y="85.1">15</text>
<text x="57.7" y="88.6">16</text>
<text x="65.2" y="88.6">25</text>
<text x="65.2" y="85.1">26</text>
<text x="70.7" y="86.9">25</text>
<text x="161.6" y="85.1">16</text>
<text x="161.6" y="88.6">17</text>
<text x="167.1" y="86.9">16</text>
<text x="174.6" y="86.9">25</text>
<text x="180.1" y="88.6">24</text>
<text x="180.1" y="85.1">25</text>
<text x="52.2" y="90.4">17</text>
<text x="52.2" y="93.9">18</text>
<text x="57.7" y="92.1">17</text>
<text x="57.7" y="95.7">18</text>
<text x="65.2" y="95.7">23</text>
<text x="65.2" y="92.1">24</text>
<text x="70.7" y="93.9">23</text>
<text x="70.7" y="90.4">24</text>
<text x="161.6" y="92.1">18</text>
<text x="161.6" y="95.7">19</text>
<text x="167.1" y="90.4">17</text>
<text x="167.1" y="93.9">18</text>
<text x="174.6" y="93.9">23</text>
<text x="174.6" y="90.4">24</text>
<text x="180.1" y="95.7">22</text>
<text x="180.1" y="92.1">23</text>
<text x="52.2" y="97.4">19</text>
<text x="52.2" y="101">20</text>
<text x="57.7" y="99.2">19</text>
<text x="65.2" y="99.2">22</text>
<text x="70.7" y="101">21</text>
<text x="70.7" y="97.4">22</text>
<text x="161.6" y="99.2">20</text>
<text x="167.1" y="97.4">19</text>
<text x="167.1" y="101">20</text>
<text x="174.6" y="101">21</text>
<text x="174.6" y="97.4">22</text>
<text x="180.1" y="99.2">21</text>
<text x="57.7" y="102.7">20</text>
<text x="65.2" y="102.7">21</text>
<text x="265.9" y="210.3">1</text>
<text x="265.9" y="213.9">2</text>
<text x="269.4" y="212.1">1Y</text>
<text x="269.4" y="215.6">1A</text>
<text x="284" y="215.6">4Y</text>
<text x="289.5" y="213.9">13</text>
<text x="265.9" y="217.4">3</text>
<text x="265.9" y="220.9">4</text>
<text x="269.4" y="219.1">1B</text>
<text x="283.8" y="219.1">4B</text>
<text x="289.5" y="220.9">11</text>
<text x="289.5" y="217.4">12</text>
<text x="195.4" y="222.7">1</text>
<text x="195.4" y="226.2">2</text>
<text x="198.9" y="224.4">1A</text>
<text x="198.9" y="228">1B</text>
<text x="213.2" y="228">1C</text>
<text x="218.9" y="226.2">13</text>
<text x="265.9" y="224.4">5</text>
<text x="265.9" y="228">6</text>
<text x="269.4" y="222.7">2Y</text>
<text x="269.4" y="226.2">2A</text>
<text x="283.8" y="222.7">4A</text>
<text x="284" y="226.2">3Y</text>
<text x="289.5" y="228">9</text>
<text x="289.5" y="224.4">10</text>
<text x="195.4" y="229.7">3</text>
<text x="195.4" y="233.3">4</text>
<text x="198.9" y="231.5">2A</text>
<text x="213.4" y="231.5">1Y</text>
<text x="218.9" y="233.3">11</text>
<text x="218.9" y="229.7">12</text>
<text x="269.4" y="229.7">2B</text>
<text x="283.8" y="229.7">3B</text>
<text x="283.8" y="233.3">3A</text>
<text x="289.5" y="231.5">8</text>
<text x="195.4" y="236.8">5</text>
<text x="198.9" y="235">2B</text>
<text x="198.9" y="238.5">2C</text>
<text x="213.2" y="235">3C</text>
<text x="213.2" y="238.5">3B</text>
<text x="218.9" y="236.8">10</text>
<text x="195.4" y="240.3">6</text>
<text x="198.9" y="242.1">2Y</text>
<text x="213.2" y="242.1">3A</text>
<text x="213.4" y="245.6">3Y</text>
<text x="218.9" y="243.8">8</text>
<text x="218.9" y="240.3">9</text>
</g>
<g font-size="3.2">
<text x="275.2" y="42.4">1</text>
<text x="275.2" y="45.9">3</text>
<text x="283.7" y="42.4">2</text>
<text x="283.7" y="45.9">4</text>
<text x="333.4" y="42.4">1</text>
<text x="333.4" y="45.9">3</text>
<text x="341.9" y="42.4">2</text>
<text x="341.9" y="45.9">4</text>
<text x="275.2" y="49.5">5</text>
<text x="275.2" y="53">7</text>
<text x="283.7" y="49.5">6</text>
<text x="283.7" y="53">8</text>
<text x="333.4" y="49.5">5</text>
<text x="333.4" y="53">7</text>
<text x="341.9" y="49.5">6</text>
<text x="341.9" y="53">8</text>
<text x="275.2" y="56.5">9</text>
<text x="281.7" y="56.5">10</text>
<text x="333.4" y="56.5">9</text>
<text x="339.9" y="56.5">10</text>
<text x="275.2" y="60">11</text>
<text x="275.2" y="63.6">13</text>
<text x="281.7" y="60">12</text>
<text x="281.7" y="63.6">14</text>
<text x="333.4" y="60">11</text>
<text x="333.4" y="63.6">13</text>
<text x="339.9" y="60">12</text>
<text x="339.9" y="63.6">14</text>
<text x="275.2" y="67.1">15</text>
<text x="275.2" y="70.6">17</text>
<text x="281.7" y="67.1">16</text>
<text x="281.7" y="70.6">18</text>
<text x="333.4" y="67.1">15</text>
<text x="333.4" y="70.6">17</text>
<text x="339.9" y="67.1">16</text>
<text x="339.9" y="70.6">18</text>
<text x="275.2" y="74.2">19</text>
<text x="281.7" y="74.2">20</text>
<text x="333.4" y="74.2">19</text>
<text x="339.9" y="74.2">20</text>
<text x="282.2" y="88.3">1</text>
<text x="282.2" y="91.8">2</text>
<text x="340.4" y="90">1</text>
<text x="340.4" y="93.6">2</text>
<text x="88.2" y="111.2">1</text>
<text x="197.6" y="109.4">1</text>
<text x="197.6" y="113">2</text>
<text x="88.2" y="114.7">2</text>
<text x="54.2" y="153.9">25</text>
<text x="60.7" y="155.3">D7</text>
<text x="88.3" y="155.3">TxD</text>
<text x="97" y="153.9">10</text>
<text x="54.2" y="160.9">23</text>
<text x="54.2" y="157.4">24</text>
<text x="60.7" y="158.8">D6</text>
<text x="88" y="158.8">RxD</text>
<text x="97" y="160.9">5</text>
<text x="97" y="157.4">12</text>
<text x="54.2" y="168">21</text>
<text x="54.2" y="164.5">22</text>
<text x="60.7" y="165.9">D4</text>
<text x="60.7" y="162.3">D5</text>
<text x="88.2" y="162.3">RxC</text>
<text x="97" y="168">11</text>
<text x="115.4" y="164.1">1</text>
<text x="115.4" y="167.6">3</text>
<text x="126" y="164.1">2</text>
<text x="126" y="167.6">4</text>
<text x="54.2" y="171.5">20</text>
<text x="60.7" y="172.9">D2</text>
<text x="60.7" y="169.4">D3</text>
<text x="86.3" y="172.9">-DSR</text>
<text x="86.5" y="169.4">-DTR</text>
<text x="97" y="171.5">17</text>
<text x="115.4" y="171.2">5</text>
<text x="126" y="171.2">6</text>
<text x="54.2" y="178.6">18</text>
<text x="54.2" y="175">19</text>
<text x="60.7" y="180">D0</text>
<text x="60.7" y="176.5">D1</text>
<text x="86" y="176.5">-DCD</text>
<text x="86.8" y="180">-RTS</text>
<text x="97" y="178.6">8</text>
<text x="97" y="175">16</text>
<text x="115.4" y="174.7">7</text>
<text x="115.4" y="178.2">9</text>
<text x="124" y="178.2">10</text>
<text x="126" y="174.7">8</text>
<text x="56.2" y="185.6">6</text>
<text x="86.8" y="183.5">-CTS</text>
<text x="97" y="182.1">9</text>
<text x="17.4" y="190.6">1</text>
<text x="17.4" y="187">2</text>
<text x="56.2" y="189.2">7</text>
<text x="60.7" y="187">XTLI</text>
<text x="60.7" y="190.6">XTLO</text>
<text x="54.2" y="192.7">27</text>
<text x="60.7" y="194.1">PHI2</text>
<text x="56.2" y="199.7">2</text>
<text x="56.2" y="203.3">3</text>
<text x="60.7" y="201.2">CS0</text>
<text x="60.7" y="204.7">-CS1</text>
<text x="54.2" y="210.3">13</text>
<text x="54.2" y="213.9">14</text>
<text x="60.7" y="211.7">RS0</text>
<text x="60.7" y="215.3">RS1</text>
<text x="56.2" y="220.9">4</text>
<text x="54.2" y="228">28</text>
<text x="60.7" y="222.3">-RES</text>
<text x="97" y="228">15</text>
<text x="54.2" y="231.5">26</text>
<text x="60.7" y="232.9">-IRQ</text>
<text x="60.7" y="229.4">R/W</text>
<text x="87.3" y="232.9">GND</text>
<text x="87.9" y="229.4">VCC</text>
<text x="97" y="231.5">1</text>
<text x="265.9" y="231.5">7</text>
<text x="269.4" y="233.3">GND</text>
<text x="45.6" y="240">2</text>
<text x="45.6" y="243.5">1</text>
<text x="195.4" y="243.8">7</text>
<text x="198.9" y="245.6">GND</text>
</g>
<g font-size="3.2" fill="#f00">
<text x="281.4" y="212.1">VCC</text>
<text x="289.5" y="210.3">14</text>
<text x="210.8" y="224.4">VCC</text>
<text x="218.9" y="222.7">14</text>
</g>
<g font-size="2.1" fill="#a54b4b">
<text x="186.9" y="159.2">1</text>
<text x="195.9" y="160.9">A</text>
<text x="209.4" y="160.9">VCC</text>
<text x="221.5" y="159.2">16</text>
<text x="186.9" y="162.7">2</text>
<text x="186.9" y="166.2">3</text>
<text x="195.9" y="164.4">B</text>
<text x="195.9" y="168">C</text>
<text x="211.2" y="164.4">Y0</text>
<text x="211.2" y="168">Y1</text>
<text x="221.5" y="162.7">15</text>
<text x="221.5" y="166.2">14</text>
<text x="186.9" y="169.8">4</text>
<text x="186.9" y="173.3">5</text>
<text x="195.9" y="171.5">!G2A</text>
<text x="211.2" y="171.5">Y2</text>
<text x="221.5" y="169.8">13</text>
<text x="221.5" y="173.3">12</text>
<text x="186.9" y="176.8">6</text>
<text x="195.9" y="175">!G2B</text>
<text x="195.9" y="178.6">G1</text>
<text x="211.2" y="175">Y3</text>
<text x="211.2" y="178.6">Y4</text>
<text x="221.5" y="176.8">11</text>
<text x="186.9" y="180.4">7</text>
<text x="186.9" y="183.9">8</text>
<text x="195.9" y="182.1">Y7</text>
<text x="195.9" y="185.6">GND</text>
<text x="211.2" y="182.1">Y5</text>
<text x="211.2" y="185.6">Y6</text>
<text x="221.5" y="180.4">10</text>
<text x="221.5" y="183.9">9</text>
</g>
</svg>
